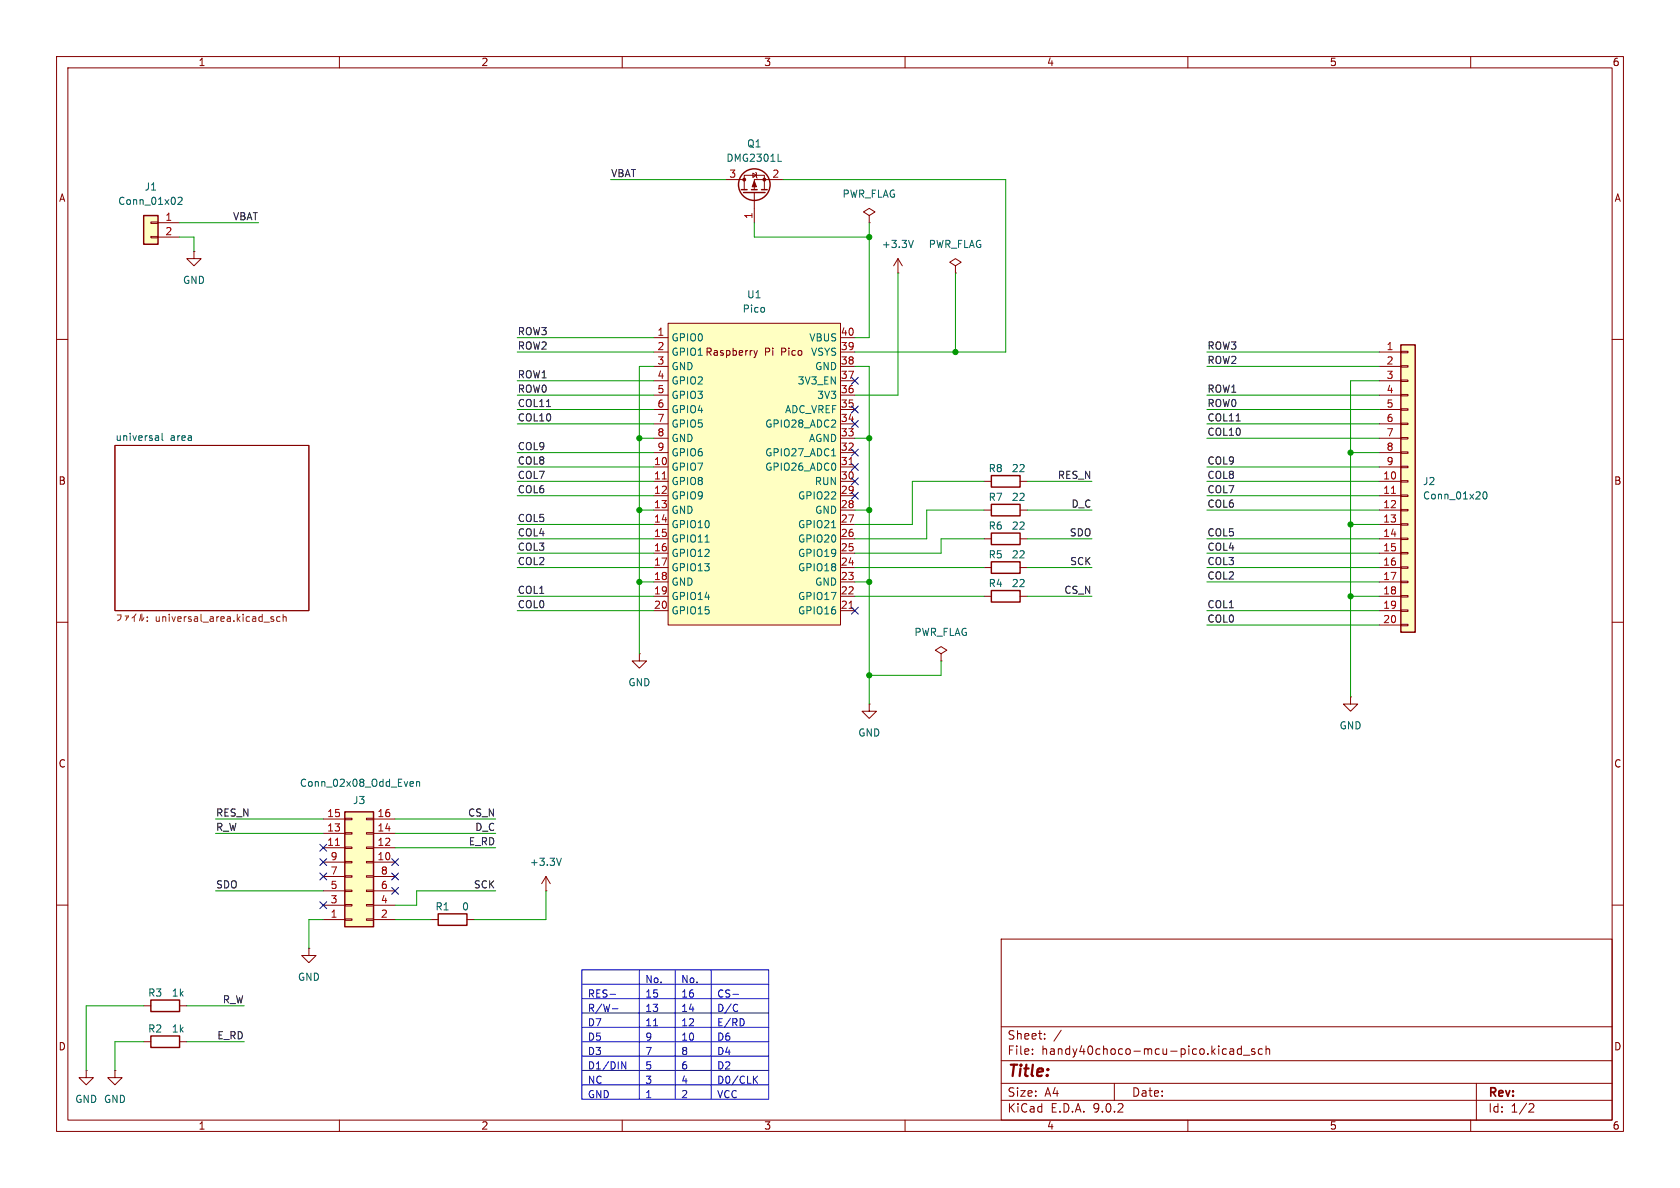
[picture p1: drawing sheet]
<svg xmlns="http://www.w3.org/2000/svg" width="297mm" height="210mm" viewBox="0 0 297 210" stroke-linecap="round" stroke-linejoin="round" font-family="sans-serif">
<g fill="none" stroke="#840000" stroke-width=".18">
<path d="M10 10h277v190h-277zM12 12h273v186h-273zM60 10v2M110 10v2M160 10v2M210 10v2M260 10v2M158.7 48.3h.1M158.7 45.7l-.7 1.3M158.7 45.7l.8 1.3M158.7 45.7v2.6M10 60h2"/>
<path d="M20.3 78.7h34.3v29.3h-34.3zM285 60h2M10 110h2M113 115.6v1.2h1.3l-1.3 1.3-1.2-1.3h1.2M113 115.6h.1M285 110h2M96.5 157.5h.1M96.5 154.9l-.7 1.3M96.5 154.9l.8 1.3M96.5 154.9v2.6M10 160h2M177 166h108v32h-108z"/>
<path d="M285 160h2M60 198v2M110 198v2M160 198v2M177 194.5h108M177 191.5h108M177 187.5h108M177 181.5h108M182.5 186.3v.1M182.5 185.5v.1M184.7 183.6v.1M184.7 182.8v.1"/>
<path d="M187.6 182.1l-1.3 2M197 191.5v3M210 198v2M217.5 185.5h.5l.1 .9M218.1 185.8h-.5a.29 .29 0 0 0-.2 .3 .29 .29 0 0 0 .2 .3l.5-.1M219.5 185.5l-.5-.1-.3 .3v.4l.2 .2h.6M219.5 184.9v1.5M219.8 186.5h1.2M221.8 185.5l-.3-.1-.3 .2 .1 .2 .5 .2v.3h-.6M223.2 185.5l-.5-.1-.2 .3v.4l.1 .2h.6M223.8 185.5l.2-.1 .4 .1 .1 .9M223.8 184.9v1.5"/>
<path d="M260 198v2M261 191.5v6.5M270.5 195.1l.5 .1 .2 .3-1 1.1h1"/>
</g>
<path d="M161.5 42.5l-.5 1.3M27.9 77l.1 .2v.7M28 77.8l-.4 .1M28 77.3l-.4 .1M28.6 76.6v1.1l.2 .2M99.2 151.7l-.4 1.3" fill="none" stroke="#006464" stroke-width=".18"/>
<g fill="none" stroke="#725600" stroke-width=".18">
<path d="M20.7 108.7h.7a.82 .82 0 0 1-.6 1M22.1 108.9h.6l-.2 .4M22.4 109.1l-.2 .6M23.7 108.9v1M23.7 108.9l-.4 .4M24 108.5l-.3 .4M24.8 108.6l-.1 1.1M25.1 108.5v1.2l.3-.5M26 109.7v.2M26 109.1v.1M47.9 109.3l.5 .3-.2 .3-.3-.1M48.4 109.1l-.3-.1-.2 .2"/>
<path d="M49.5 109.1l-.4-.1-.2 .3 .1 .5h.5M50.1 109.1l.1-.1 .3 .1 .1 .8M50.1 108.6v1.3"/>
</g>
<path d="M25.4 38.1h2.5v5.1h-2.5z" fill="#ffffc2"/>
<g fill="none" stroke="#840000" stroke-width=".25">
<path d="M25.4 38.1h2.5v5.1h-2.5zM131.1 33.5h1M131.4 34h3.9M132.8 33.5h1.1M134.6 33.5h1M175.3 104.4h5v2h-5z"/>
<circle cx="133.3" cy="32.6" r="2.79"/>
</g>
<g fill="none" stroke="#840000" stroke-width=".18">
<path d="M26.7 39.2h1.2v.3h-1.2zM27.9 39.4h3.8M128.3 31.8h3.3M131.6 33.5v-2.5h3.5v2.5M133.1 30.6l.6 .4-.6 .4zM133.3 34v5.4M133.6 30.5l.1 .1v.8l.2 .1M138.4 31.8h-5.1v1.7M153.7 38.1l1-.6-1-.7-1 .7 1 .6v1.3M153.7 39.4h.1M26.7 41.8h1.2v.2h-1.2zM27.9 41.9h3.8"/>
<path d="M34.3 44.5v1.2h1.3l-1.3 1.3-1.3-1.3h1.3M34.3 44.5h.1M168.9 47l1-.6-1-.7-1 .7 1 .6v1.3M168.9 48.3h.1M174 105.4h1.3M180.3 105.4h1.3M238.8 123.2v1.3h1.2l-1.2 1.2-1.3-1.2h1.3M238.8 123.2h.1"/>
</g>
<path d="M31.5 35l.5-.1 .2 .3-.8 .9h.8M137.6 28.5h.6" fill="none" stroke="#006464" stroke-width=".18"/>
<g fill="#840000" stroke="#840000" stroke-width=".18">
<path d="M133.3 32l.4 1h-.7z"/>
<circle cx="131.6" cy="31.7" r=".25"/>
<circle cx="135.1" cy="31.7" r=".25"/>
</g>
<path d="M61 143.5h5v20.3h-5z" fill="#ffffc2"/>
<path d="M175.3 99.3h5v2h-5zM61 143.5h5v20.3h-5zM26.7 176.8h5v2h-5zM77.5 161.5h5v2.1h-5zM26.7 183.1h5v2.1h-5z" fill="none" stroke="#840000" stroke-width=".25"/>
<g fill="none" stroke="#840000" stroke-width=".18">
<path d="M166.4 115.6l1-.7-1-.6-1 .6 1 .7v1.2M166.4 116.8h.1M174 100.3h1.3M180.3 100.3h1.3M153.7 124.5v1.2h1.2l-1.2 1.3-1.3-1.3h1.3M153.7 124.5h.1M57.1 157.5h3.9M57.1 154.9h3.9M57.1 152.4h3.9M57.1 149.9h3.9M57.1 147.3h3.9M57.1 144.8h3.9"/>
<path d="M61 159.9h1.2v.2h-1.2zM61 157.4h1.2v.2h-1.2zM61 154.8h1.2v.3h-1.2zM61 152.3h1.2v.2h-1.2zM61 149.7h1.2v.3h-1.2zM61 147.2h1.2v.2h-1.2zM61 144.7h1.2v.2h-1.2zM64.8 159.9h1.2v.2h-1.2zM64.8 157.4h1.2v.2h-1.2zM64.8 154.8h1.2v.3h-1.2zM64.8 152.3h1.2v.2h-1.2zM64.8 149.7h1.2v.3h-1.2z"/>
<path d="M64.8 147.2h1.2v.2h-1.2zM64.8 144.7h1.2v.2h-1.2zM66 157.5h3.8M66 154.9h3.8M66 152.4h3.8M66 149.9h3.8M66 147.3h3.8M66 144.8h3.8M25.4 177.8h1.3M31.7 177.8h1.3M57.1 162.6h3.9M57.1 160h3.9"/>
<path d="M61 162.4h1.2v.3h-1.2zM64.8 162.4h1.2v.3h-1.2zM66 162.6h3.8M66 160h3.8M76.2 162.6h1.3M82.5 162.6h1.3M15.2 189.2v1.3h-1.2l1.2 1.3 1.3-1.3h-1.3M15.2 189.2h.1M20.3 189.2v1.3h1.3l-1.3 1.3-1.3-1.3h1.3M20.3 189.2h.1M25.4 184.2h1.3M31.7 184.2h1.3"/>
</g>
<path d="M59.3 149.4h.7" fill="none" stroke="#a90000" stroke-width=".18"/>
<path d="M72.7 138.2h.3l.1 .3-.6 .1M73 138.9l-.3 .1M73.6 138.3l.2-.1h.3l.1 .8M73.6 138.2v.8" fill="none" stroke="#006464" stroke-width=".18"/>
<path d="M247.6 61h2.6v50.8h-2.6z" fill="#ffffc2"/>
<path d="M247.6 61h2.6v50.8h-2.6zM175.3 89.2h5v2h-5zM175.3 84.1h5v2h-5zM175.3 94.2h5v2.1h-5z" fill="none" stroke="#840000" stroke-width=".25"/>
<g fill="none" stroke="#840000" stroke-width=".18">
<path d="M243.8 62.2h3.8M243.8 64.8h3.8M243.8 67.3h3.8M243.8 69.9h3.8M243.8 72.4h3.8M243.8 74.9h3.8M243.8 77.5h3.8M247.6 62.1h1.3v.3h-1.3zM247.6 64.6h1.3v.3h-1.3zM247.6 67.2h1.3v.2h-1.3zM247.6 69.7h1.3v.3h-1.3zM247.6 72.3h1.3v.2h-1.3z"/>
<path d="M247.6 74.8h1.3v.3h-1.3zM247.6 77.3h1.3v.3h-1.3zM247.6 79.9h1.3v.2h-1.3zM174 85.1h1.3M174 90.2h1.3M174 95.3h1.3M180.3 85.1h1.3M180.3 90.2h1.3M180.3 95.3h1.3M243.8 80h3.8M243.8 82.6h3.8M243.8 85.1h3.8"/>
<path d="M243.8 87.6h3.8M243.8 90.2h3.8M243.8 92.7h3.8M243.8 95.3h3.8M243.8 97.8h3.8M247.6 82.4h1.3v.3h-1.3zM247.6 85h1.3v.2h-1.3zM247.6 87.5h1.3v.3h-1.3zM247.6 90h1.3v.3h-1.3zM247.6 92.6h1.3v.2h-1.3zM247.6 95.1h1.3v.3h-1.3zM247.6 97.7h1.3v.2h-1.3z"/>
<path d="M243.8 100.3h3.8M243.8 102.9h3.8M243.8 105.4h3.8M243.8 108h3.8M243.8 110.5h3.8M247.6 100.2h1.3v.3h-1.3zM247.6 102.7h1.3v.3h-1.3zM247.6 105.3h1.3v.2h-1.3zM247.6 107.8h1.3v.3h-1.3zM247.6 110.4h1.3v.2h-1.3z"/>
</g>
<path d="M246 87.2h.7" fill="none" stroke="#a90000" stroke-width=".18"/>
<path d="M262.3 87.1l.2-.2a.68 .68 0 0 1 .4 .7 .68 .68 0 0 1-.4 .6l-.2-.1-.1-.4z" fill="none" stroke="#006464" stroke-width=".18"/>
<path d="M118.1 57.2h30.5v53.3h-30.5z" fill="#ffffc2"/>
<g fill="none" stroke="#840000" stroke-width=".18">
<path d="M115.6 59.7h2.5M118.1 57.2h30.5v53.3h-30.5zM148.6 59.7h2.5M115.6 62.2h2.5M115.6 64.8h2.5M115.6 67.3h2.5M115.6 69.9h2.5M115.6 72.4h2.5M115.6 74.9h2.5M115.6 77.5h2.5M133.3 62l.3 .8M133.6 62.8l-.3 .4"/>
<path d="M133.9 62l-.3 .8M148.6 62.2h2.5M148.6 64.8h2.5M148.6 67.3h2.5M148.6 69.9h2.5M148.6 72.4h2.5M148.6 74.9h2.5M148.6 77.5h2.5M115.6 80h2.5M115.6 82.6h2.5M115.6 85.1h2.5M115.6 87.6h2.5"/>
<path d="M115.6 90.2h2.5M115.6 92.7h2.5M115.6 95.3h2.5M115.6 97.8h2.5M148.6 80h2.5M148.6 82.6h2.5M148.6 85.1h2.5M148.6 87.6h2.5M148.6 90.2h2.5M148.6 92.7h2.5M148.6 95.3h2.5M148.6 97.8h2.5"/>
<path d="M115.6 100.3h2.5M115.6 102.9h2.5M115.6 105.4h2.5M115.6 108h2.5M148.6 100.3h2.5M148.6 102.9h2.5M148.6 105.4h2.5M148.6 108h2.5M54.6 167.6v1.3h1.3l-1.3 1.3-1.3-1.3h1.3M54.6 167.6h.1"/>
</g>
<path d="M117.1 84.7h.7M150.1 82.1h.7M150.1 107.5h.7" fill="none" stroke="#a90000" stroke-width=".18"/>
<path d="M124.6 95.8h.8M147 80.6h.7M147 93.3h.7" fill="none" stroke="#006464" stroke-width=".18"/>
<path d="M96.6 71.9h.7M218.5 74.4h.8" fill="none" stroke="#0f0f0f" stroke-width=".18"/>
<g fill="none" stroke="#0000c2" stroke-width=".18">
<path d="M102.9 174h33M102.9 176.5h33M102.9 179.1h33M102.9 171.5h33v22.8h-33zM107.9 175.8h.9M108.3 178.3h.9M113 171.5v22.8M119.4 171.5v22.8M125.7 171.5v22.8M129.6 175.8h.9M130.2 177.5l.2 .2M130.4 178.7l-.2 .1"/>
<path d="M102.9 181.6h33M102.9 184.2h33M102.9 186.7h33M102.9 189.2h33M102.9 191.8h33M109.9 187.7l.7 1.3v-1.3M115.5 181.3h.8M131.4 180.3l.2 .3-.2 .6M133.4 190.8l.5 .7M133.9 190.2l-.7 .8"/>
</g>
<g fill="none" stroke="#009600" stroke-width=".18">
<path d="M31.7 39.4h14M107.9 31.8h20.4M133.3 39.4v2.5h20.4M138.4 31.8h39.4v30.4h-26.7M153.7 39.4v20.3h-2.6M31.7 41.9h2.6v2.6M91.4 59.7h24.2M158.7 48.3v21.6h-7.6M168.9 48.3v13.9M91.4 72.4h24.2M91.4 67.3h24.2M91.4 74.9h24.2"/>
<path d="M91.4 62.2h24.2M91.4 69.9h24.2M113 77.5h2.6M115.6 64.8h-2.6v50.8M151.1 77.5h2.6M151.1 64.8h2.6v59.7M213.4 72.4h30.4M213.4 74.9h30.4M213.4 77.5h30.4M213.4 62.2h30.4M213.4 69.9h30.4M213.4 64.8h30.4"/>
<path d="M243.8 67.3h-5v55.9M91.4 80h24.2M91.4 97.8h24.2M91.4 82.6h24.2M91.4 85.1h24.2M91.4 92.7h24.2M91.4 95.3h24.2M91.4 87.6h24.2M113 90.2h2.6M151.1 90.2h2.6M174 95.3h-7.6v2.5h-15.3M174 85.1h-12.7v7.6h-10.2"/>
<path d="M174 90.2h-10.2v5.1h-12.7M181.6 85.1h11.4M181.6 95.3h11.4M181.6 90.2h11.4M213.4 97.8h30.4M213.4 82.6h30.4M213.4 85.1h30.4M213.4 95.3h30.4M213.4 90.2h30.4M213.4 87.6h30.4M238.8 80h5M238.8 92.7h5"/>
<path d="M91.4 100.3h24.2M91.4 105.4h24.2M91.4 108h24.2M113 102.9h2.6M151.1 102.9h2.6M151.1 100.3h22.9M151.1 105.4h22.9M166.4 116.8v2.6h-12.7M181.6 100.3h11.4M181.6 105.4h11.4M213.4 102.9h30.4M213.4 100.3h30.4"/>
<path d="M213.4 108h30.4M213.4 110.5h30.4M238.8 105.4h5M38.1 157.5h19M38.1 147.3h19M38.1 144.8h19M69.8 147.3h17.8M69.8 144.8h17.8M69.8 149.9h17.8M87.6 157.5h-13.9v2.5h-3.9M96.5 157.5v5.1h-12.7M25.4 177.8h-10.2v11.4"/>
<path d="M33 177.8h10.2M57.1 162.6h-2.5v5M69.8 162.6h6.4M25.4 184.2h-5.1v5M33 184.2h10.2"/>
</g>
<g fill="none" stroke="#000084" stroke-width=".18">
<path d="M150.5 66.7l1.2 1.2M150.5 74.3l1.2 1.2M150.5 79.4l1.2 1.2M150.5 71.8l1.2 1.2M151.7 66.7l-1.2 1.2M151.7 74.3l-1.2 1.2M151.7 79.4l-1.2 1.2M151.7 71.8l-1.2 1.2M150.5 87l1.2 1.2M150.5 84.5l1.2 1.2M150.5 81.9l1.2 1.3M151.7 87l-1.2 1.2"/>
<path d="M151.7 84.5l-1.2 1.2M151.7 81.9l-1.2 1.3M150.5 107.3l1.2 1.3M151.7 107.3l-1.2 1.3M56.5 159.4l1.3 1.2M56.5 154.3l1.3 1.2M56.5 151.8l1.3 1.2M56.5 149.3l1.3 1.2M57.8 159.4l-1.3 1.2M57.8 154.3l-1.3 1.2M57.8 151.8l-1.3 1.2M57.8 149.3l-1.3 1.2"/>
<path d="M69.2 156.9l1.3 1.2M69.2 151.8l1.3 1.2M69.2 154.3l1.3 1.2M70.5 156.9l-1.3 1.2M70.5 151.8l-1.3 1.2M70.5 154.3l-1.3 1.2"/>
</g>
<g fill="#009600" stroke="#009600" stroke-width=".18">
<circle cx="113" cy="102.9" r=".46"/>
<circle cx="113" cy="90.2" r=".46"/>
<circle cx="113" cy="77.5" r=".46"/>
<circle cx="168.9" cy="62.2" r=".46"/>
<circle cx="153.7" cy="77.5" r=".46"/>
<circle cx="153.7" cy="41.9" r=".46"/>
<circle cx="238.8" cy="105.4" r=".46"/>
<circle cx="238.8" cy="92.7" r=".46"/>
<circle cx="238.8" cy="80" r=".46"/>
<circle cx="153.7" cy="90.2" r=".46"/>
<circle cx="153.7" cy="102.9" r=".46"/>
<circle cx="153.7" cy="119.4" r=".46"/>
</g>
<text font-size="2.8" fill="#840000" x="178" y="190.9">Title:</text>
<g font-size="2.1" fill="#840000">
<text x="178" y="184">Sheet:</text>
<text x="178" y="186.7">File:</text>
<text x="184.1" y="186.7">handy40choco-mcu-pico.kicad_sch</text>
<text x="178" y="196.9">KiCad</text>
<text x="178" y="194.1">Size:</text>
<text x="184.7" y="194.1">A4</text>
<text x="185.7" y="196.9">E.D.A.</text>
<text x="193.3" y="196.9">9.0.2</text>
<text x="200" y="194.1">Date:</text>
<text x="263" y="194.3">Rev:</text>
<text x="263" y="196.9">Id:</text>
<text x="267.1" y="196.9">1/2</text>
</g>
<g font-size="1.8" fill="#840000">
<text x="35" y="11.9">1</text>
<text x="85" y="11.9">2</text>
<text x="135" y="11.9">3</text>
<text x="185" y="11.9">4</text>
<text x="235" y="11.9">5</text>
<text x="285" y="11.9">6</text>
<text x="10.3" y="35.9">A</text>
<text x="285.3" y="35.9">A</text>
<text x="135.1" y="63.1">Pi</text>
<text x="138.2" y="63.1">Pico</text>
<text x="10.3" y="85.9">B</text>
<text x="285.3" y="85.9">B</text>
<text x="10.3" y="135.9">C</text>
<text x="285.3" y="135.9">C</text>
<text x="10.3" y="185.9">D</text>
<text x="285.3" y="185.9">D</text>
<text x="35" y="199.9">1</text>
<text x="85" y="199.9">2</text>
<text x="135" y="199.9">3</text>
<text x="185" y="199.9">4</text>
<text x="235" y="199.9">5</text>
<text x="285" y="199.9">6</text>
</g>
<g font-size="1.8" fill="#006464">
<text x="128.3" y="28.8">DMG2301L</text>
<text x="132" y="26.3">Q1</text>
<text x="25.5" y="33.9">J1</text>
<text x="148.9" y="35.2">PWR_FLAG</text>
<text x="20.8" y="36.4">Conn_01x02</text>
<text x="155.8" y="44">+3.3V</text>
<text x="164.1" y="44">PWR_FLAG</text>
<text x="32.3" y="50.4">GND</text>
<text x="132" y="52.9">U1</text>
<text x="131.2" y="55.5">Pico</text>
<text x="118.6" y="60.6">GPIO0</text>
<text x="118.6" y="63.1">GPIO1 Raspberry</text>
<text x="118.6" y="65.6">GND</text>
<text x="143" y="60.6">VBUS</text>
<text x="143.3" y="63.1">VSYS</text>
<text x="144" y="65.6">GND</text>
<text x="118.6" y="68.2">GPIO2</text>
<text x="118.6" y="70.7">GPIO3</text>
<text x="140.9" y="68.2">3V3_EN</text>
<text x="144.4" y="70.7">3V3</text>
<text x="118.6" y="73.3">GPIO4</text>
<text x="118.6" y="75.8">GPIO5</text>
<text x="135.2" y="75.8">GPIO28_ADC2</text>
<text x="138.7" y="73.3">ADC_VREF</text>
<text x="20.3" y="78">universal</text>
<text x="30.1" y="78">area</text>
<text x="118.6" y="78.3">GND</text>
<text x="118.6" y="80.9">GPIO6</text>
<text x="118.6" y="83.4">GPIO7</text>
<text x="135.2" y="80.9">GPIO27_ADC1</text>
<text x="135.2" y="83.4">GPIO26_ADC0</text>
<text x="142.9" y="78.3">AGND</text>
<text x="174.7" y="83.7">R8</text>
<text x="178.8" y="83.7">22</text>
<text x="118.6" y="86">GPIO8</text>
<text x="118.6" y="88.5">GPIO9</text>
<text x="141" y="88.5">GPIO22</text>
<text x="143.9" y="86">RUN</text>
<text x="174.7" y="88.7">R7</text>
<text x="178.8" y="88.7">22</text>
<text x="251.5" y="86">J2</text>
<text x="251.5" y="88.5">Conn_01x20</text>
<text x="118.6" y="91">GND</text>
<text x="118.6" y="93.6">GPIO10</text>
<text x="141" y="93.6">GPIO21</text>
<text x="144" y="91">GND</text>
<text x="174.7" y="93.8">R6</text>
<text x="178.8" y="93.8">22</text>
<text x="118.6" y="96.1">GPIO11</text>
<text x="118.6" y="98.7">GPIO12</text>
<text x="118.6" y="101.2">GPIO13</text>
<text x="141" y="96.1">GPIO20</text>
<text x="141" y="98.7">GPIO19</text>
<text x="141" y="101.2">GPIO18</text>
<text x="174.7" y="98.9">R5</text>
<text x="178.8" y="98.9">22</text>
<text x="118.6" y="103.7">GND</text>
<text x="118.6" y="106.3">GPIO14</text>
<text x="141" y="106.3">GPIO17</text>
<text x="144" y="103.7">GND</text>
<text x="174.7" y="104">R4</text>
<text x="178.8" y="104">22</text>
<text x="118.6" y="108.8">GPIO15</text>
<text x="141" y="108.8">GPIO16</text>
<text x="161.6" y="112.6">PWR_FLAG</text>
<text x="111" y="121.5">GND</text>
<text x="151.6" y="130.4">GND</text>
<text x="236.7" y="129.1">GND</text>
<text x="52.9" y="139.3">Conn_02x08_Odd_Even</text>
<text x="62.3" y="142.3">J3</text>
<text x="93.6" y="153.3">+3.3V</text>
<text x="76.9" y="161.1">R1</text>
<text x="81.6" y="161.1">0</text>
<text x="52.6" y="173.6">GND</text>
<text x="26.1" y="176.4">R3</text>
<text x="30.3" y="176.4">1k</text>
<text x="26.1" y="182.7">R2</text>
<text x="30.3" y="182.7">1k</text>
<text x="13.2" y="195.2">GND GND</text>
</g>
<g font-size="1.8" fill="#0f0f0f">
<text x="107.9" y="31.4">VBAT</text>
<text x="41.1" y="39">VBAT</text>
<text x="91.4" y="59.3">ROW3</text>
<text x="91.4" y="61.9">ROW2</text>
<text x="213.4" y="64.4">ROW2</text>
<text x="213.4" y="61.9">ROW3</text>
<text x="91.4" y="67">ROW1</text>
<text x="91.4" y="69.5">ROW0</text>
<text x="213.4" y="69.5">ROW1</text>
<text x="91.4" y="74.6">COL10</text>
<text x="91.4" y="72">COL11</text>
<text x="213.4" y="77.1">COL10</text>
<text x="213.4" y="74.6">COL11</text>
<text x="213.4" y="72">ROW0</text>
<text x="91.4" y="82.2">COL8</text>
<text x="91.4" y="79.7">COL9</text>
<text x="213.4" y="82.2">COL9</text>
<text x="91.4" y="84.7">COL7</text>
<text x="91.4" y="87.3">COL6</text>
<text x="186.9" y="84.7">RES_N</text>
<text x="189.3" y="89.8">D_C</text>
<text x="213.4" y="89.8">COL6</text>
<text x="213.4" y="84.7">COL8</text>
<text x="213.4" y="87.3">COL7</text>
<text x="91.4" y="94.9">COL4</text>
<text x="91.4" y="92.4">COL5</text>
<text x="189" y="94.9">SDO</text>
<text x="213.4" y="94.9">COL5</text>
<text x="91.4" y="100">COL2</text>
<text x="91.4" y="97.4">COL3</text>
<text x="189.1" y="100">SCK</text>
<text x="213.4" y="97.4">COL4</text>
<text x="213.4" y="100">COL3</text>
<text x="91.4" y="107.6">COL0</text>
<text x="91.4" y="105.1">COL1</text>
<text x="188.1" y="105.1">CS_N</text>
<text x="213.4" y="107.6">COL1</text>
<text x="213.4" y="102.5">COL2</text>
<text x="213.4" y="110.1">COL0</text>
<text x="38.1" y="147">R_W</text>
<text x="38.1" y="144.4">RES_N</text>
<text x="82.6" y="144.4">CS_N</text>
<text x="82.8" y="149.5">E_RD</text>
<text x="83.9" y="147">D_C</text>
<text x="38.1" y="157.1">SDO</text>
<text x="83.7" y="157.1">SCK</text>
<text x="39.3" y="177.5">R_W</text>
<text x="38.3" y="183.8">E_RD</text>
</g>
<g font-size="1.8" fill="#a90000">
<text x="128.8" y="31.5">3</text>
<text x="136.5" y="31.5">2</text>
<text x="29.1" y="39.1">1</text>
<text x="29.1" y="41.7">2</text>
<text x="133.1" y="38.8" transform="rotate(-90 133.1 38.8)">1</text>
<text x="116.1" y="59.4">1</text>
<text x="148.5" y="59.4">40</text>
<text x="116.1" y="62">2</text>
<text x="116.1" y="64.5">3</text>
<text x="148.5" y="62">39</text>
<text x="148.5" y="64.5">38</text>
<text x="245" y="62">1</text>
<text x="245" y="64.5">2</text>
<text x="116.1" y="67.1">4</text>
<text x="116.1" y="69.6">5</text>
<text x="148.5" y="67.1">37</text>
<text x="148.5" y="69.6">36</text>
<text x="245" y="67.1">3</text>
<text x="245" y="69.6">4</text>
<text x="116.1" y="72.1">6</text>
<text x="116.1" y="74.7">7</text>
<text x="116.1" y="77.2">8</text>
<text x="148.5" y="72.1">35</text>
<text x="148.5" y="74.7">34</text>
<text x="148.5" y="77.2">33</text>
<text x="245" y="72.1">5</text>
<text x="245" y="74.7">6</text>
<text x="245" y="77.2">7</text>
<text x="115.5" y="82.3">10</text>
<text x="116.1" y="79.8">9</text>
<text x="148.5" y="79.8">32</text>
<text x="148.5" y="82.3">31</text>
<text x="245" y="79.8">8</text>
<text x="245" y="82.3">9</text>
<text x="115.5" y="84.8">11</text>
<text x="115.5" y="87.4">12</text>
<text x="115.5" y="89.9">13</text>
<text x="148.5" y="84.8">30</text>
<text x="148.5" y="87.4">29</text>
<text x="148.5" y="89.9">28</text>
<text x="244.4" y="84.8">10</text>
<text x="244.4" y="87.4">11</text>
<text x="244.4" y="89.9">12</text>
<text x="115.5" y="92.5">14</text>
<text x="115.5" y="95">15</text>
<text x="148.5" y="92.5">27</text>
<text x="148.5" y="95">26</text>
<text x="244.4" y="92.5">13</text>
<text x="244.4" y="95">14</text>
<text x="115.5" y="97.5">16</text>
<text x="115.5" y="100.1">17</text>
<text x="148.5" y="97.5">25</text>
<text x="148.5" y="100.1">24</text>
<text x="244.4" y="97.5">15</text>
<text x="244.4" y="100.1">16</text>
<text x="115.5" y="102.6">18</text>
<text x="115.5" y="105.2">19</text>
<text x="115.5" y="107.7">20</text>
<text x="148.5" y="102.6">23</text>
<text x="148.5" y="105.2">22</text>
<text x="148.5" y="107.7">21</text>
<text x="244.4" y="102.6">17</text>
<text x="244.4" y="105.2">18</text>
<text x="244.4" y="107.7">19</text>
<text x="244.4" y="110.2">20</text>
<text x="57.7" y="149.6">11</text>
<text x="57.7" y="147.1">13</text>
<text x="57.7" y="144.5">15</text>
<text x="66.6" y="149.6">12</text>
<text x="66.6" y="147.1">14</text>
<text x="66.6" y="144.5">16</text>
<text x="58.3" y="154.7">7</text>
<text x="58.3" y="152.1">9</text>
<text x="66.6" y="152.1">10</text>
<text x="67.2" y="154.7">8</text>
<text x="58.3" y="159.8">3</text>
<text x="58.3" y="157.2">5</text>
<text x="67.2" y="159.8">4</text>
<text x="67.2" y="157.2">6</text>
<text x="58.3" y="162.3">1</text>
<text x="67.2" y="162.3">2</text>
</g>
<text font-size="1.8" fill="#725600" x="27.4" y="110.3">universal_area.kicad_sch</text>
<g font-size="1.8" fill="#0000c2">
<text x="103.8" y="176.7">RES-</text>
<text x="103.8" y="179.2">R/W-</text>
<text x="114" y="174.1">No.</text>
<text x="114" y="176.7">15</text>
<text x="114" y="179.2">13</text>
<text x="120.3" y="174.1">No.</text>
<text x="120.3" y="176.7">16</text>
<text x="120.3" y="179.2">14</text>
<text x="126.7" y="176.7">CS-</text>
<text x="126.7" y="179.2">D/C</text>
<text x="103.8" y="181.7">D7</text>
<text x="103.8" y="184.3">D5</text>
<text x="114" y="181.7">11</text>
<text x="114" y="184.3">9</text>
<text x="120.3" y="181.7">12</text>
<text x="120.3" y="184.3">10</text>
<text x="126.7" y="181.7">E/RD</text>
<text x="126.7" y="184.3">D6</text>
<text x="103.8" y="186.8">D3</text>
<text x="103.8" y="189.4">D1/DIN</text>
<text x="103.8" y="191.9">NC</text>
<text x="114" y="186.8">7</text>
<text x="114" y="189.4">5</text>
<text x="114" y="191.9">3</text>
<text x="120.3" y="186.8">8</text>
<text x="120.3" y="189.4">6</text>
<text x="120.3" y="191.9">4</text>
<text x="126.7" y="186.8">D4</text>
<text x="126.7" y="189.4">D2</text>
<text x="126.7" y="191.9">D0/CLK</text>
<text x="103.8" y="194.4">GND</text>
<text x="114" y="194.4">1</text>
<text x="120.3" y="194.4">2</text>
<text x="126.7" y="194.4">VCC</text>
</g>
</svg>
